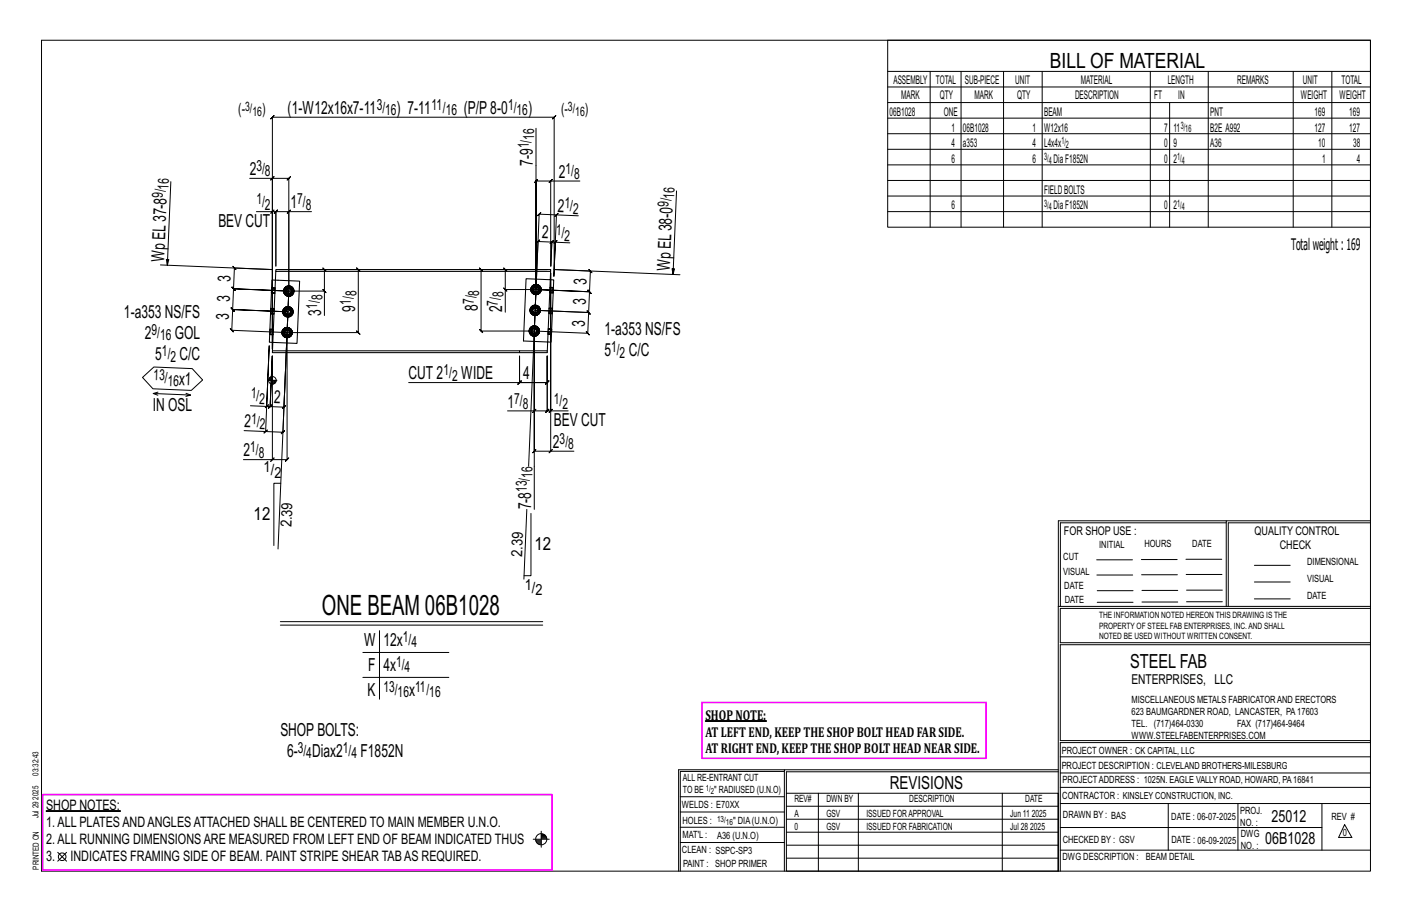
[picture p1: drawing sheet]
<svg xmlns="http://www.w3.org/2000/svg" width="432mm" height="279mm" viewBox="0 0 432 279" stroke-linecap="round" stroke-linejoin="round" font-family="sans-serif">
<path d="M215.7 220.3h18.7v.2h-18.7zM14.1 247.8h22.8v.2h-22.8z" fill="#000" stroke="#000" stroke-width=".31"/>
<g fill="none" stroke="#000" stroke-width=".31">
<path d="M12.7 12.3h406.4v254h-406.4zM271.5 12.3h147.6v57.2h-147.6zM163.9 39.2v49.3v-33.2l-.5 .5 1-1-.5 .5h4.5M271.5 21.8h147.6M271.5 26.6h147.6M271.5 31.4h147.6M271.5 36.1h147.6M284.5 21.8v47.7M293.9 21.8v47.7M306.9 21.8v47.7M318.7 21.8v47.7M351.8 21.8v47.7"/>
<path d="M357.7 31.4v38.1M369.5 21.8v47.7M395.5 21.8v47.7M407.3 21.8v47.7M52.2 55.5l-1 25.6-.3-1.8h.7l-.4 1.8M76.4 54.5h6.9v52.2v-42h-4.9M82.8 55l1-1zM83.3 54.5h5l-.5 .5 1-1-.5 .5v34.5M168.4 55.3l.5-.5-1 1zM177.3 55.3h-8.9v26M206.9 58.4l-1.1 25.5-.3-1.8 .8 .1-.5 1.7M271.5 40.9h147.6"/>
<path d="M271.5 45.6h147.6M271.5 50.4h147.6M271.5 55.2h147.6M271.5 59.9h147.6M83.3 64.7l-.5 .5 1-1zM83.3 64.7h1.1l-.5 .5 1-1-.5 .5v16.6v-16.6l-.5 .5 1-1-.5 .5h3.9M88.3 64.7l.5-.5-1 1zM95.3 64.7h-7v24.3M169.3 74.5l1-.9zM169.6 66.2l1.1-1zM169.8 74h-1l.5-.5-1.1 1 .6-.5-.3 7.3M170.2 65.7l-5.3-.2 .5-.5-1 .9 .5-.4-1.5 35.7"/>
<path d="M176.9 66l-6.7-.3-.8 18.8 .4-10.5 4.5 .2M271.5 64.7h147.6M49.1 81l34.2 1.4-11.6-.5-.5-.5 1 1-.5-.5-.3 6.4-.5-.5 1 1-.5-.5 16.9 .7-16.9-.7-.5-.5 1 1-.5-.5-.3 6.3-.4-.5 .9 1-.5-.5 17 .7-17-.7-.4-.5 .9 1-.5-.5-.2 6.4-.5-.6 1 1.1-.5-.5 16.9 .7M86.5 95.3h.5M86.7 94.7l.4 .2-.1 .4M86.8 89h.5M86.9 88.4l.5 .2-.1 .4M87 96.4l.5 .3M87 95.3l.1 .4-.4 .2M87.1 94.9l.2-.3-.3-.3a1.52 1.52 0 0 0 0 2.1l.3-.3-.2-.4M87.2 90.1l.5 .3M87.3 89l.1 .4-.5 .2"/>
<path d="M87.3 96.1l.4 .2-.2 .4 .6 .1M87.4 88.6l.2-.3-.4-.4a1.52 1.52 0 0 0 0 2.2l.4-.4-.2-.3M87.5 93.9l-.5 .4M87.6 89.7l.3 .2-.2 .5 .6 .1M87.7 96.3l.4 .1v.4l.5-.1M87.7 87.6l-.5 .3M87.9 89.9l.4 .1v.5l.6-.1M88.1 93.8l-.6 .1 .2 .5-.4 .2M88.1 94.3l.4 .1 .1-.5 .5 .4-.3 .3M88.3 87.5l-.6 .1 .2 .4-.3 .3M88.3 88h.4l.2-.4 .5 .3-.4 .4M88.3 89h10.9v7.4"/>
<path d="M88.3 89l-1.5 35.5 .6-.5-1.1 .9 .5-.4-4.2-.2 .5-.5-1 1 .5-.5 .7-15.4-.7 15.4 .5-.5-1 1 .5-.5-1-.1M88.3 89l-1.8 43.1 .5-.4-1 .9 .5-.5-5.3-.2M88.3 89l-3.3 78.8M88.5 94.4l.3 .2 .3 .7h.5l-.1 .6M88.6 93.9l-.5-.1v.5l-.4 .1M88.7 88l.3 .3 .3 .7h.5l-.1 .6M88.8 96.1l.3 .3-.5 .3-.1-.4-.4 .1M88.9 87.6l-.6-.1v.5h-.4M89 95.7l.5 .2-.4 .5M89 89.7l.4 .4-.5 .3-.2-.5-.4 .1M89.1 95.3l-.3 .8-.3 .2M89.1 94.3l.4 .4-.5 .2"/>
<path d="M89.3 89.4l.4 .2-.3 .5M89.3 89l-.3 .7-.3 .2M89.4 87.9l.3 .5-.4 .2M89.5 94.7l.1 .6M89.7 88.4l.1 .6M98.7 88.5l1 1zM99.2 89v-6.6l.5 .5-1-1 .5 .5h-13.8h24.2l-.5-.5 1 1-.5-.5v19.3l-.5-.5 1 1-.5-.5h-21.8M154 88l1 1zM154.5 95.4v-6.9h9.4l-2.2 54M154.5 88.5v-6.1l.5 .5-1-1 .5 .5h12.8h-20.2l-.5-.5 1 1-.5-.5v18.8l-.5-.5 1 1-.5-.5h16.3v24.4h-8.2M162.1 94.9h.5M162.2 94.3l.5 .2-.1 .4"/>
<path d="M162.4 88.5h.5M162.5 87.9l.5 .2-.1 .4M162.6 95.9l.5 .4M162.6 94.9l.1 .3-.5 .2M162.7 94.5l.2-.4-.3-.3a1.52 1.52 0 0 0 0 2.1l.3-.3-.2-.4M162.8 99.8l-.5 .3M162.8 89.6l.5 .3M162.9 88.5l.1 .4-.5 .2M162.9 95.6l.4 .2-.2 .5 .5 .1M163 88.1l.2-.3-.4-.4a1.52 1.52 0 0 0 0 2.2l.4-.4-.2-.3M163.1 93.4l-.5 .4M163.2 89.2l.3 .2-.2 .5 .6 .1"/>
<path d="M163.3 95.8l.3 .1v.5l.6-.1M163.3 87.1l-.5 .3M163.4 99.7l-.6 .1 .2 .5-.3 .2M163.5 89.4l.4 .1v.5l.6-.1M163.6 93.3l-.5 .1 .2 .5-.4 .2M163.6 93.8l.4 .1 .2-.5 .5 .4-.3 .3M163.9 87l-.6 .1 .2 .5-.3 .2M163.9 87.5l.4 .1 .2-.5 .5 .3-.4 .4M164 99.8l-.6-.1v.5l-.4 .1M164 93.9l.4 .2 .3 .8h.5l-.1 .5M164.2 93.4l-.6-.1v.5l-.3 .1M164.3 87.6l.3 .2 .3 .7h.5l-.1 .6"/>
<path d="M164.4 95.6l.3 .3-.5 .4-.2-.5-.4 .1M164.5 87.1l-.6-.1v.5l-.4 .1M164.6 95.2l.5 .2-.4 .5M164.6 89.2l.4 .4-.5 .3-.2-.5-.4 .1M164.7 94.9l-.3 .7-.4 .2M164.7 93.8l.4 .5-.5 .2M164.9 88.9l.4 .2-.3 .5M164.9 88.5l-.3 .7-.3 .2M165 87.4l.3 .5-.4 .2M165.1 94.3l.1 .6M165.3 87.9l.1 .6M168.5 81.3l.3-7.3 .5-.5-1.1 1 .6-.5-4.3-.2 .5-.5-1 1 .5-.5-1.1 27.4"/>
<path d="M169.5 82.4l11 .5-.4-.6 .9 1.1-.5-.5-.2 6.3-.5-.5 1 1-.5-.5-16.4-.7 16.4 .7-.5-.5 1 1-.5-.5-.3 6.3-.5-.5 1 1.1-.5-.6-16.4-.6 16.4 .6-.5-.5 1 1.1-.5-.6-.3 6.4-.4-.5 .9 1-.5-.5-16.3-.7M169.5 82.4l38.4 1.6M169.5 82.4v-46.6l.5-.5-1 1 .5-.5h-86.2l.5-.5-1 1 .5-.5v70.9M43.6 115.4l3.5-3.2 11.7 .5 3.2 3.5-3.5 3.1-11.7-.4zM48.3 119.9l-1.4 .4 1.4 .5M81.9 116.3h2.8M82.2 115.8v.5M82.5 115.5v.8M82.7 115.3v1M82.9 115.2v1.1M83.1 115.1v1.2M83.3 116.3v-7.4v31.6h-8.9"/>
<path d="M83.3 114.9v2.8M83.5 116.3v1.1M83.7 116.3v1.1M83.9 116.3v.9M84.1 116.3v.8M84.4 116.3v.5M86.3 101.7h.5M86.4 101.1l.4 .2v.4M86.7 102.7l.5 .4M86.8 101.7v.4l-.4 .1M86.8 101.3l.3-.4-.4-.3a1.52 1.52 0 0 0 0 2.1l.4-.3-.3-.3M87.1 102.4l.3 .2-.2 .5 .6 .1"/>
<path d="M87.2 100.3l-.5 .3M87.4 102.6l.4 .1v.5l.6-.1M87.8 100.1l-.6 .2 .2 .4-.3 .2M87.8 100.6l.4 .1 .2-.4 .5 .3-.4 .3M87.8 101.7v38.8l.5-.5-1 1 .5-.5h-4.5M88.2 100.7l.3 .2 .3 .8h.5l-.1 .5M88.4 100.3l-.6-.2v.5l-.4 .1M88.5 102.4l.4 .3-.5 .4-.2-.5-.4 .1M88.7 102.1l.5 .1-.3 .5M88.8 101.7l-.3 .7-.3 .2M88.9 100.6l.3 .5-.5 .2M89.2 101.1l.1 .6"/>
<path d="M158.4 117.4l1-1zM161.9 101.2h.5M162 100.6l.4 .2v.4M162.3 102.3l.5 .3M162.4 101.2v.4l-.4 .2M162.4 100.8l.3-.3-.4-.4a1.52 1.52 0 0 0 0 2.2l.4-.4-.3-.3M162.7 101.9l.3 .2-.2 .5 .6 .1M163 102.1l.4 .1v.5l.6-.1M163.4 100.2l.4 .1 .2-.5 .5 .3-.4 .4M163.8 100.3l.3 .2 .3 .7h.5l-.1 .6M164.1 101.9l.4 .4-.5 .3-.2-.5-.4 .1M164.3 101.6l.5 .2-.3 .5"/>
<path d="M164.4 101.2l-.3 .7-.3 .2M164.5 100.1l.3 .5-.5 .2M164.8 100.6l.1 .6M167.3 108.9v8l.5-.5-1 1 .5-.5h-8.4l.5-.5-1 1 .5-.5v-8v8h-33.9M167.3 108.9v8l.5-.5-1 1 .5-.5h-8.4M167.3 108.9v16.7l.5-.5-1 1 .5-.5h-3.9M167.3 108.9v16.7l-.5 .5 1-1-.5 .5h1.1M46.9 120.3l11.4 .5-1.5 .4M56.9 120.2l1.4 .6M76.6 124l5 .2 .7-18.5-1.1 26.2-6.6-.3M80.7 132.4l1.1-1zM81 124.7l1.1-.9z"/>
<path d="M163.9 125.1l-1 1zM167.9 138.4l1-1zM168.4 125.6l.5-.5-1 1zM168.4 137.9h-5l.5-.5-1 1 .5-.5v-36.7v54.5M173.7 125.6h-5.3v-42.1v54.4h7.1M82.8 141l1-1zM85.9 147.7h-2.2v19.1M161.1 155.7l-.9 21.3M162.4 157v19h-2.1M375 159.8h-50.7v25.6M375 159.2h-51.3l-.1 107.1M419.1 159.2h-44.1v26.2"/>
<path d="M419.1 159.8h-43.5v25.6M335.4 171.1h10.9M335.4 175.8h11M349 171h11M349.1 175.7h11M362.7 171h10.9M362.7 175.6h11M383.6 172.8h11M383.6 177.9h11M85.7 190h80.3M85.7 191.1h80.3M111 199.5h26.3"/>
<path d="M116.1 192.8v20.9M323.7 185.4h95.4M335.5 184.1h11M335.5 180.6h11M349.2 184h11M349.2 180.5h11M362.9 180.4h10.9M362.9 184h10.9M383.6 183.1h11M419.1 186h-94.9v10.5h94.9M419.1 197.1h-94.9v29.3h94.9v.6h-94.9v39.3M111 207.1h26.3"/>
<path d="M239.9 235.8h-31.9v30.5M239.9 235.3h-32.4v31M323.6 235.3h-83.7v31M323.6 235.9h-83.1v6.6M324.2 236.3h94.9M324.2 231.4h94.9M163.1 256.5h4.9M163.8 256.8h1.7M163.9 257.1h1.6M164 257.4h1.5M164.2 257.7h1.3M164.6 258h.9"/>
<path d="M165.5 256h1.6M165.5 254.1v4.9M165.5 255.1h1M165.5 255.7h1.5M165.5 256.3h1.7M165.5 255.4h1.3M208 252.9h31.9M208 257.5h31.9M208 243.6h31.9M208 248.2h31.9M240.5 242.5h83.1v23.8h-83.1zM240.5 258.4h83.1"/>
<path d="M240.5 254.4h83.1M240.5 250.4h83.1M240.5 246.5h83.1M250.3 242.5v23.8M262.5 242.5v23.8M306.5 242.5v23.8M324.2 253h80.1M324.2 245.6h94.9M324.2 259.9h94.9M324.2 240.7h94.9M357.3 245.6v14.3M378.6 245.6v14.3"/>
<path d="M404.3 245.6v14.3M411.2 252.1l2.2 3.9h-4zM17.7 260.5l2.7 2.8M20.4 260.5l-2.7 2.8M240.5 262.3h83.1"/>
<circle cx="83.3" cy="116.3" r="1.16"/>
<circle cx="165.5" cy="256.5" r="1.71"/>
<circle cx="19" cy="261.9" r="1.17"/>
</g>
<path d="M214.7 214.7h86.9v17.1h-86.9zM13 242.9h155.8v23.1h-155.8z" fill="none" stroke="#f0f" stroke-width=".5"/>
<path d="M83.2 85.6h1l-.8 19.1-1-.1zM84.3 83l-.1 2.6 7.4 .3-.8 19.1-7.4-.3-.1 2.5M84.4 82.4h84v.6h-84.1zM168.3 85.5l1 .1-.8 19-1-.1zM168.4 83l-.1 2.5-7.4-.3-.8 19 7.4 .3-.1 2.7M83.3 107.2h75.6v.6h-75.6zM158.9 107.2h8.5l-.1 .6h-8.4" fill="none" stroke="#000" stroke-width=".32"/>
<g fill="none" stroke="#000" stroke-width=".31" stroke-dasharray="2 1.4">
<path d="M82.7 95.9l1.1 .1zM82.7 95.9v-.2M82.7 95.4v.3l1.1 .1v.1M82.8 95.1v-.3h1.1l-.1 .4M82.8 94.8v-.3h1.1v.3M82.8 94.5v-.2l1.1 .1v.1M82.8 94.3l1.1 .1M83 89.6l1.1 .1zM83 89.6v-.2M83 89.1v.3h1.1v.2M83 88.8v-.4l1.1 .1v.3M83 88.4v-.2h1.1v.3"/>
<path d="M83 88.2l.1-.2h1v.2M83.1 88h1M83.8 95.5v-.3l-1-.1-.1 .3 1.1 .1v.3M84.1 89.1v-.3h-1.1v.3h1.1v.3M86.5 95.3l.1 .6zM86.5 95.3l.2 .6zM86.5 95.3l.8-1.3-.8 1.3 .8 1.3-.8-1.3h.5M86.6 94.7l-.1 .6zM86.6 95.9l.3 .6zM86.7 95.9l.4-.2-.1-.4M86.7 94.7l.4 .2-.1 .4M86.7 89l.1 .6z"/>
<path d="M86.8 89l.1 .6zM86.8 89l.8-1.3-.8 1.3 .8 1.3-.8-1.3h.5M86.8 88.4l-.1 .6zM86.8 89.6l.4 .5zM86.9 89.6l.5-.2-.1-.4M86.9 88.4l.5 .2-.1 .4M86.9 94.2l-.3 .5zM86.9 96.5l.5 .3zM86.9 94.2l.5-.3zM87 96.4l.5 .3zM87 96.4l.5 .3M87 94.3l.5-.4z"/>
<path d="M87 94.3l.5-.4M87.1 95.7l.6 .6M87.1 94.9l.6-.5M87.2 87.9l-.4 .5zM87.2 90.1l.5 .4zM87.2 87.9l.5-.4zM87.2 90.1l.5 .3zM87.2 90.1l.5 .3M87.2 87.9l.5-.3zM87.2 87.9l.5-.3M87.3 95.3l.1 .4zM87.3 96.6h1.5z"/>
<path d="M87.3 94h1.5zM87.3 94.6l-.3-.3-.5 1 .2-.6v1.2l.3 .5-.3-.5 .3 .5 .3-.3M87.4 94.9l-.1 .4zM87.4 95.7l.3 .3zM87.4 94.9l.3-.3zM87.4 89.4l.5 .5M87.4 88.6l.5-.6M87.4 96.8l.7 .1zM87.4 93.9l.7-.2zM87.5 89l.1 .4zM87.6 90.3h1.5zM87.6 87.7h1.5z"/>
<path d="M87.6 88.3l-.4-.4-.4 1.1 .1-.6v1.2l.3 .5-.3-.5 .3 .5 .4-.4M87.6 88.6l-.1 .4zM87.6 89.4l.3 .3zM87.6 88.6l.3-.3zM87.7 96.3l.4 .1v.4l-.6-.1 .6 .1-.6-.1zM87.7 96l.4 .1zM87.7 94.6l.4-.1zM87.7 90.5l.6 .1zM87.7 87.5l.6-.1zM87.9 89.9l.4 .1v.5l-.6-.1 .6 .1-.6-.1zM87.9 89.7l.4 .1zM87.9 88.3l.4-.1z"/>
<path d="M88.1 93.8l-.6 .1 .6-.1-.6 .1 .2 .5 .4-.1M88.1 96.9l.6-.1zM88.1 96.8l.5-.1zM88.1 96.8l.5-.1M88.1 96.4l.4-.1 .1 .4M88.1 96.1l.4-.1zM88.1 94.5l.4 .1zM88.1 93.8l.5 .1-.5-.1 .5 .1-.1 .5-.4-.1zM88.1 93.7l.6 .2zM88.3 87.5l-.6 .1 .6-.1-.6 .1 .2 .4h.4M88.3 90.6l.6-.1zM88.3 90.5l.6-.1z"/>
<path d="M88.3 90.5l.6-.1M88.3 90l.4-.1 .2 .5M88.3 89.8l.4-.1zM88.3 88.2l.4 .1zM88.3 87.5l.6 .1-.6-.1 .6 .1-.2 .4h-.4zM88.3 87.4l.6 .1zM88.5 96.3l.3-.2M88.5 96l.3-.3zM88.5 94.6l.3 .3zM88.5 94.4l.3 .2M88.6 96.7l.5-.3zM88.6 96.7l.5-.3"/>
<path d="M88.6 93.9l.5 .4zM88.6 93.9l.5 .4M88.7 96.8l.5-.3zM88.7 93.9l.5 .3zM88.7 89.9l.3-.2M88.7 89.7l.3-.3zM88.7 88.3l.3 .3zM88.7 88l.3 .3M88.8 94.9v.4zM88.8 94l.8 1.3zM88.8 95.3v.4zM88.9 90.4l.5-.3z"/>
<path d="M88.9 90.4l.5-.3M88.9 87.6l.5 .3zM88.9 87.6l.5 .3M88.9 90.5l.5-.4zM88.9 87.5l.5 .4zM89 95.7l.5 .2-.4 .5M89 94.9l.5-.2-.4-.4M89 88.6l.1 .4zM89.1 87.7l.7 1.3zM89.1 89l-.1 .4zM89.1 96.4l-.3-.3 .3-.8M89.1 94.3l-.3 .3 .3 .7h.5l-.1 .6"/>
<path d="M89.2 94.2l.3 .5zM89.3 89.4l.4 .2-.3 .5M89.3 88.6l.4-.2-.3-.5M89.4 90.1l-.4-.4 .3-.7M89.4 87.9l-.4 .4 .3 .7h.5l-.1 .6M89.4 87.9l.4 .5zM89.5 94.7l.1 .6zM89.5 94.7l.1 .6M89.5 95.9l-.3 .6zM89.6 95.3l-.8 1.3zM89.6 95.3l-.1 .6zM89.7 88.4l.1 .6z"/>
<path d="M89.7 88.4l.1 .6M89.8 89.6l-.4 .5zM89.8 88.4l.1 .6zM89.8 89l-.7 1.3zM89.9 89l-.1 .6zM162.1 94.9l.1 .6zM162.1 94.9l.1 .5zM162.1 94.9l.8-1.4-.8 1.4 .8 1.3-.8-1.3h.5M162.2 94.2l-.1 .7zM162.2 95.5l.3 .5zM162.2 95.4l.5-.2-.1-.3M162.2 94.3l.5 .2-.1 .4"/>
<path d="M162.3 88.5l.1 .6zM162.4 88.5l.1 .6zM162.4 88.5l.8-1.3-.8 1.3 .8 1.3-.8-1.3h.5M162.4 87.9l-.1 .6zM162.4 89.1l.4 .5zM162.5 89.1l.5-.2-.1-.4M162.5 87.9l.5 .2-.1 .4M162.5 93.7l-.3 .5zM162.5 96l.5 .3zM162.5 93.7l.5-.3zM162.6 95.9l.5 .4zM162.6 95.9l.5 .4"/>
<path d="M162.6 93.8l.5-.4zM162.6 93.8l.5-.4M162.6 99.9h1.5zM162.7 95.2l.6 .6M162.7 94.5l.6-.6M162.8 99.7l.6-.1zM162.8 87.4l-.4 .5zM162.8 89.6l.5 .4zM162.8 87.4l.5-.4zM162.8 89.6l.5 .3zM162.8 89.6l.5 .3M162.8 87.4l.5-.3z"/>
<path d="M162.8 87.4l.5-.3M162.9 94.9l.1 .3zM162.9 96.2h1.5zM162.9 93.5h1.5zM162.9 94.1l-.3-.3-.5 1.1 .1-.6v1.1l.4 .5-.4-.5 .4 .5 .3-.3M163 94.5l-.1 .4zM163 95.2l.3 .3zM163 94.5l.3-.3zM163 88.9l.5 .5M163 88.1l.5-.5M163 96.3l.6 .1zM163 93.4l.6-.1z"/>
<path d="M163.1 88.5l.1 .4zM163.2 89.8h1.5zM163.2 87.2h1.5zM163.2 87.8l-.4-.4-.4 1.1 .1-.6v1.2l.3 .5-.3-.5 .3 .5 .4-.4M163.2 88.1l-.1 .4zM163.2 88.9l.3 .3zM163.2 88.1l.3-.3zM163.3 95.8l.3 .1v.5l-.5-.1 .5 .1-.5-.1zM163.3 95.5l.3 .1zM163.3 94.2l.3-.1zM163.3 90l.6 .1zM163.3 87l.6-.1z"/>
<path d="M163.4 99.7l-.6 .1 .6-.1-.6 .1 .2 .5 .4-.1M163.4 99.7l.6 .1-.6-.1 .6 .1-.2 .5-.4-.1zM163.4 99.6l.6 .1zM163.5 89.4l.4 .1v.5l-.6-.1 .6 .1-.6-.1zM163.5 89.2l.4 .1zM163.5 87.8l.4-.1zM163.6 93.3l-.5 .1 .5-.1-.5 .1 .2 .5 .3-.1M163.6 96.4l.7-.1zM163.6 96.4l.6-.1zM163.6 96.4l.6-.1M163.6 95.9l.4-.1 .2 .5M163.6 95.6l.4-.1z"/>
<path d="M163.6 94.1l.4 .1zM163.6 93.3l.6 .1-.6-.1 .6 .1-.2 .5-.4-.1zM163.6 93.3l.7 .1zM163.9 87l-.6 .1 .6-.1-.6 .1 .2 .5 .4-.1M163.9 90.1l.6-.1zM163.9 90l.6-.1zM163.9 90l.6-.1M163.9 89.5l.4-.1 .2 .5M163.9 89.3l.4-.1zM163.9 87.7l.4 .1zM163.9 87l.6 .1-.6-.1 .6 .1-.2 .5-.4-.1zM163.9 86.9l.6 .1z"/>
<path d="M164 99.8l.5 .3zM164 99.8l.5 .3M164 99.7l.5 .4zM164 95.8l.4-.2M164 95.5l.3-.3zM164 94.2l.3 .3zM164 93.9l.4 .2M164.1 99.9l.8 1.3zM164.2 96.3l.5-.4zM164.2 96.3l.5-.4M164.2 93.4l.5 .4zM164.2 93.4l.5 .4"/>
<path d="M164.3 96.3l.5-.3zM164.3 93.4l.5 .3zM164.3 89.4l.3-.2M164.3 89.2l.3-.3zM164.3 87.8l.3 .3zM164.3 87.6l.3 .2M164.3 94.5l.1 .4zM164.4 93.5l.8 1.4zM164.4 94.9l-.1 .3zM164.5 89.9l.5-.3zM164.5 89.9l.5-.3M164.5 87.1l.5 .3z"/>
<path d="M164.5 87.1l.5 .3M164.5 90l.5-.4zM164.5 87l.5 .4zM164.6 95.2l.5 .2-.4 .5M164.6 94.5l.5-.2-.4-.5M164.6 88.1l.1 .4zM164.7 87.2l.7 1.3zM164.7 88.5l-.1 .4zM164.7 95.9l-.3-.3 .3-.7M164.7 93.8l-.3 .3 .3 .8h.5l-.1 .5M164.8 93.7l.3 .5zM164.9 88.9l.4 .2-.3 .5"/>
<path d="M164.9 88.1l.4-.2-.3-.5M165 89.6l-.4-.4 .3-.7M165 87.4l-.4 .4 .3 .7h.5l-.1 .6M165 87.4l.4 .5zM165.1 94.3l.1 .6zM165.1 94.3l.1 .6M165.1 95.5l-.3 .5zM165.1 94.2l.1 .7zM165.2 94.9l-.8 1.3zM165.2 94.9l-.1 .6zM165.3 87.9l.1 .6zM165.3 87.9l.1 .6"/>
<path d="M165.4 89.1l-.4 .5zM165.4 87.9l.1 .6zM165.4 88.5l-.7 1.3zM165.5 88.5l-.1 .6zM167.9 94.7v.3l1 .1 .1-.4h-1.1v-.3M167.9 94.2l1.1 .1zM168.1 88.4v.3h1.1v-.3h-1.1l.1-.3M168.2 87.8l1 .1zM168.9 95.9l-1.1-.1M168.9 95.7v.2l-1.1-.1v-.2M168.9 95.4v.3l-1.1-.1 .1-.2M168.9 95.1v.3h-1v-.4"/>
<path d="M169 94.7v-.2l-1.1-.1v-.2M169 94.3v.2M169.2 89.5h-1.1M169.2 89.3v.2h-1.1v-.2M169.2 89.1v.2h-1.1v-.3M169.2 88.7v.4l-1.1-.1v-.3M169.2 88.4v-.3h-1v-.2M169.2 87.9v.2M82.5 102.2l1 .2zM82.5 102.2v-.1M82.5 101.8v.3h1v.2M82.5 101.4v-.3l1.1 .1v.3"/>
<path d="M82.5 101.1v-.3l1.1 .1v.3M82.5 100.8v-.1h1.1v.2M82.5 100.7h1.1M83.6 101.8v-.3l-1.1-.1v.4h1.1l-.1 .3M86.2 101.7l.1 .6zM86.3 101.7l.1 .5zM86.3 101.7l.7-1.4-.7 1.4 .7 1.3-.7-1.3h.5M86.3 101.1l-.1 .6zM86.3 102.3l.4 .5zM86.4 102.2l.4-.1v-.4M86.4 101.1l.4 .2v.4M86.7 100.5l-.4 .6z"/>
<path d="M86.7 102.8l.5 .3zM86.7 100.5l.5-.3zM86.7 102.7l.5 .4zM86.7 102.7l.5 .4M86.7 100.6l.5-.3zM86.7 100.6l.5-.3M86.8 102.1l.6 .5M86.8 101.3l.6-.6M87 101.7l.1 .4zM87 103h1.6zM87 100.3h1.6zM87.1 100.9l-.4-.3-.4 1.1 .1-.6v1.1l.3 .5-.3-.5 .3 .5 .4-.3"/>
<path d="M87.1 101.3l-.1 .4zM87.1 102.1l.3 .3zM87.1 101.3l.3-.3zM87.2 103.1l.6 .2zM87.2 100.2l.6-.1zM87.4 102.6l.4 .1v.5l-.6-.1 .6 .1-.6-.1zM87.4 102.4l.4 .1zM87.4 101l.4-.1zM87.8 100.1l-.6 .2 .6-.2-.6 .2 .2 .4 .4-.1M87.8 103.3l.6-.2zM87.8 103.2l.6-.1zM87.8 103.2l.6-.1"/>
<path d="M87.8 102.7l.4-.1 .2 .5M87.8 102.5l.4-.1zM87.8 100.9l.4 .1zM87.8 100.1l.6 .2-.6-.2 .6 .2-.2 .4-.4-.1zM87.8 100.1l.6 .1zM88.2 102.6l.3-.2M88.2 102.4l.3-.3zM88.2 101l.3 .3zM88.2 100.7l.3 .2M88.4 103.1l.5-.4zM88.4 103.1l.5-.4M88.4 100.3l.5 .3z"/>
<path d="M88.4 100.3l.5 .3M88.4 103.1l.5-.3zM88.4 100.2l.5 .3zM88.5 101.3l.1 .4zM88.6 100.3l.7 1.4zM88.6 101.7l-.1 .4zM88.7 102.1l.5 .1-.3 .5M88.7 101.3l.5-.2-.3-.5M88.9 102.7l-.4-.3 .3-.7M88.9 100.6l-.4 .3 .3 .8h.5l-.1 .5M88.9 100.5l.4 .6zM89.2 101.1l.1 .6z"/>
<path d="M89.2 101.1l.1 .6M89.3 102.3l-.4 .5zM89.3 101.1l.1 .6zM89.3 101.7l-.7 1.3zM89.4 101.7l-.1 .6zM161.8 101.2l.1 .6zM161.9 101.2l.1 .6zM161.9 101.2l.7-1.3-.7 1.3 .7 1.3-.7-1.3h.5M161.9 100.6l-.1 .6zM161.9 101.8l.4 .5zM162 101.8l.4-.2v-.4M162 100.6l.4 .2v.4"/>
<path d="M162.3 100.1l-.4 .5zM162.3 102.3l.5 .4zM162.3 100.1l.5-.4zM162.3 102.3l.5 .3zM162.3 102.3l.5 .3M162.3 100.1l.5-.3zM162.3 100.1l.5-.3M162.4 101.6l.6 .5M162.4 100.8l.6-.5M162.6 101.2l.1 .4zM162.6 102.5h1.5zM162.7 100.5l-.4-.4-.4 1.1 .1-.6v1.2l.3 .5-.3-.5 .3 .5 .4-.4"/>
<path d="M162.7 100.8l-.1 .4zM162.7 101.6l.3 .3zM162.7 100.8l.3-.3zM162.8 102.7l.6 .1zM163 102.1l.4 .1v.5l-.6-.1 .6 .1-.6-.1zM163 101.9l.4 .1zM163 100.5l.4-.1zM163.4 102.8l.6-.1zM163.4 102.7l.6-.1zM163.4 102.7l.6-.1M163.4 102.2l.4-.1 .2 .5M163.4 102l.4-.1z"/>
<path d="M163.4 100.4l.4 .1zM163.8 102.1l.3-.2M163.8 101.9l.3-.3zM163.8 100.5l.3 .3zM163.8 100.3l.3 .2M164 102.6l.5-.3zM164 102.6l.5-.3M164 102.7l.5-.4zM164.1 100.8l.1 .4zM164.2 101.2l-.1 .4zM164.3 101.6l.5 .2-.3 .5M164.3 100.8l.5-.2-.3-.5"/>
<path d="M164.5 102.3l-.4-.4 .3-.7M164.5 100.1l-.4 .4 .3 .7h.5l-.1 .6M164.5 100.1l.4 .5zM164.8 100.6l.1 .6zM164.8 100.6l.1 .6M164.9 101.8l-.4 .5zM164.9 100.6l.1 .6zM164.9 101.2l-.8 1.3zM165 101.2l-.1 .6zM167.6 101v.4h1.1v-.3l-1.1-.1v-.2M167.6 100.5l1.1 .1zM168.6 102.2h-1"/>
<path d="M168.7 102l-.1 .2h-1v-.2M168.7 101.7v.3h-1.1v-.3M168.7 101.4v.3h-1.1v-.3M168.7 101.1v-.3h-1.1v-.2M168.7 100.6v.2"/>
</g>
<text font-size="8.6" x="98.4" y="188.1">ONE BEAM 06B1028</text>
<text font-size="6.4" x="321.1" y="20.7">BILL OF MATERIAL</text>
<text font-size="5.9" x="345.6" y="204.1">STEEL FAB</text>
<g font-size="5.5">
<text x="87.9" y="34.8">(1-W12x16x7-11</text>
<text x="121.3" y="34.8">) 7-11</text>
<text x="141.9" y="34.8">(P/P8-0</text>
<text x="161.5" y="34.8">)</text>
<text x="76.4" y="53.5">2</text>
<text x="162.9" y="50.6" transform="rotate(-90 162.9 50.6)">7-9</text>
<text x="170.9" y="54.3">2</text>
<text x="88.9" y="63.7">1</text>
<text x="170.5" y="64.7" transform="rotate(2 170.5 64.7)">2</text>
<text x="66.8" y="69.2">BEV CUT</text>
<text x="165.7" y="72.9" transform="rotate(2 165.7 72.9)">2</text>
<text x="50.2" y="80" transform="rotate(-88 50.2 80)">WpEL37-8</text>
<text x="204.9" y="82.8" transform="rotate(-88 204.9 82.8)">WpEL38-0</text>
<text x="70.5" y="86.1" transform="rotate(-88 70.5 86.1)">3</text>
<text x="179.4" y="87" transform="rotate(-88 179.4 87)">3</text>
<text x="70.2" y="92.4" transform="rotate(-88 70.2 92.4)">3</text>
<text x="108.6" y="95.2" transform="rotate(-90 108.6 95.2)">9</text>
<text x="146.1" y="95" transform="rotate(-90 146.1 95)">8</text>
<text x="153.5" y="95.4" transform="rotate(-90 153.5 95.4)">2</text>
<text x="179.1" y="93.3" transform="rotate(-88 179.1 93.3)">3</text>
<text x="37.9" y="97.1">1-a353 NS/FS</text>
<text x="70" y="97.8" transform="rotate(-88 70 97.8)">3</text>
<text x="98.2" y="96.4" transform="rotate(-90 98.2 96.4)">3</text>
<text x="178.8" y="99.9" transform="rotate(-88 178.8 99.9)">3</text>
<text x="44.3" y="103.6">2</text>
<text x="53.5" y="103.6">GOL</text>
<text x="184.8" y="102.4">1-a353 NS/FS</text>
<text x="47.5" y="110.1">5</text>
<text x="54.9" y="110.1">C/C</text>
<text x="184.8" y="108.9">5</text>
<text x="192.3" y="108.9">C/C</text>
<text x="54.7" y="117.6" transform="rotate(2 54.7 117.6)">x1</text>
<text x="125" y="116">CUT 2</text>
<text x="141" y="116">WIDE</text>
<text x="160" y="116">4</text>
<text x="46.7" y="125.7">IN OSL</text>
<text x="83.7" y="123.3" transform="rotate(2 83.7 123.3)">2</text>
<text x="155.2" y="124.6">1</text>
<text x="74.7" y="130.6" transform="rotate(2 74.7 130.6)">2</text>
<text x="169.4" y="130.1">BEV CUT</text>
<text x="169.1" y="136.9">2</text>
<text x="74.4" y="139.5">2</text>
<text x="162.4" y="155.7" transform="rotate(-90 162.4 155.7)">7-8</text>
<text x="77.6" y="159">12</text>
<text x="163.4" y="168.2">12</text>
<text x="111.4" y="197.5">W</text>
<text x="117.2" y="197.5">12x</text>
<text x="112.6" y="205.1">F</text>
<text x="117.2" y="205.1">4x</text>
<text x="112.4" y="212.7">K</text>
<text x="125.1" y="212.7">x</text>
<text x="85.7" y="224.9">SHOPBOLTS:</text>
<text x="87.8" y="231.4">6-</text>
<text x="95.4" y="231.4">Diax2</text>
<text x="110.2" y="231.4">F1852N</text>
<text x="272.2" y="241.1">REVISIONS</text>
</g>
<g font-size="5.1">
<text x="388.9" y="251.3">25012</text>
<text x="386.9" y="258.1">06B1028</text>
</g>
<text font-size="4.9" x="394.8" y="76.4">Totalweight : 169</text>
<g font-size="4.7">
<text x="72.9" y="35">(-</text>
<text x="80.1" y="35">)</text>
<text x="115.2" y="33.6">3/</text>
<text x="117.8" y="35.3">16</text>
<text x="132" y="33.6">11/</text>
<text x="136.3" y="35.3">16</text>
<text x="155.4" y="33.6">1/</text>
<text x="158" y="35.3">16</text>
<text x="171.6" y="35">(-</text>
<text x="178.9" y="35">)</text>
<text x="161.7" y="45.3" transform="rotate(-90 161.7 45.3)">1/</text>
<text x="163.3" y="42.7" transform="rotate(-90 163.3 42.7)">16</text>
<text x="78.4" y="52.3">3/</text>
<text x="81" y="53.9">8</text>
<text x="173" y="53.1">1/</text>
<text x="51.6" y="57.9" transform="rotate(-88 51.6 57.9)">16</text>
<text x="175.6" y="54.8">8</text>
<text x="49.8" y="60.5" transform="rotate(-88 49.8 60.5)">9/</text>
<text x="78.4" y="62.5">1/</text>
<text x="81" y="64.1">2</text>
<text x="90.9" y="62.5">7/</text>
<text x="93.5" y="64.1">8</text>
<text x="172.6" y="63.6" transform="rotate(2 172.6 63.6)">1/</text>
<text x="175.1" y="65.3" transform="rotate(2 175.1 65.3)">2</text>
<text x="204.4" y="63.3" transform="rotate(-88 204.4 63.3)">9/</text>
<text x="206.2" y="60.8" transform="rotate(-88 206.2 60.8)">16</text>
<text x="170" y="71.8" transform="rotate(2 170 71.8)">1/</text>
<text x="172.5" y="73.6" transform="rotate(2 172.5 73.6)">2</text>
<text x="97" y="94.4" transform="rotate(-90 97 94.4)">1/</text>
<text x="98.6" y="91.8" transform="rotate(-90 98.6 91.8)">8</text>
<text x="107.3" y="93.2" transform="rotate(-90 107.3 93.2)">1/</text>
<text x="109" y="90.6" transform="rotate(-90 109 90.6)">8</text>
<text x="144.9" y="93" transform="rotate(-90 144.9 93)">7/</text>
<text x="146.5" y="90.3" transform="rotate(-90 146.5 90.3)">8</text>
<text x="152.3" y="93.4" transform="rotate(-90 152.3 93.4)">7/</text>
<text x="153.9" y="90.8" transform="rotate(-90 153.9 90.8)">8</text>
<text x="46.4" y="102.4">9/</text>
<text x="49" y="104">16</text>
<text x="186.9" y="107.6">1/</text>
<text x="49.5" y="108.9">1/</text>
<text x="52.2" y="110.5">2</text>
<text x="189.5" y="109.3">2</text>
<text x="46.9" y="116.1" transform="rotate(2 46.9 116.1)">13/</text>
<text x="51.2" y="117.9" transform="rotate(2 51.2 117.9)">16</text>
<text x="135.6" y="114.7">1/</text>
<text x="138.2" y="116.4">2</text>
<text x="76.7" y="121.8" transform="rotate(2 76.7 121.8)">1/</text>
<text x="79.2" y="123.6" transform="rotate(2 79.2 123.6)">2</text>
<text x="157.3" y="123.4">7/</text>
<text x="159.9" y="125">8</text>
<text x="169.4" y="123.4">1/</text>
<text x="172" y="125">2</text>
<text x="76.8" y="129.5" transform="rotate(2 76.8 129.5)">1/</text>
<text x="79.3" y="131.3" transform="rotate(2 79.3 131.3)">2</text>
<text x="171.1" y="135.7">3/</text>
<text x="173.8" y="137.4">8</text>
<text x="76.5" y="138.3">1/</text>
<text x="79.1" y="139.9">8</text>
<text x="80.6" y="144.4">1/</text>
<text x="83.9" y="146.1">2</text>
<text x="162.8" y="146" transform="rotate(-90 162.8 146)">16</text>
<text x="161.1" y="150.4" transform="rotate(-90 161.1 150.4)">13/</text>
<text x="89.2" y="161.2" transform="rotate(-88 89.2 161.2)">2.39</text>
<text x="159.7" y="170.2" transform="rotate(-88 159.7 170.2)">2.39</text>
<text x="160.5" y="180.3">1/</text>
<text x="163.7" y="182">2</text>
<text x="123.2" y="196.3">1/</text>
<text x="125.8" y="197.9">4</text>
<text x="121.1" y="203.9">1/</text>
<text x="123.7" y="205.5">4</text>
<text x="117.2" y="211.5">13/</text>
<text x="121.6" y="213.2">16</text>
<text x="126.9" y="211.5">11/</text>
<text x="131.3" y="213.2">16</text>
<text x="91.1" y="230.1">3/</text>
<text x="93.7" y="231.8">4</text>
<text x="104.8" y="230.1">1/</text>
<text x="107.5" y="231.8">4</text>
</g>
<g font-size="4.4">
<text x="215.7" y="220.2">SHOPNOTE:</text>
<text x="215.7" y="225.2">ATLEFTEND, KEEPTHESHOPBOLTHEADFARSIDE.</text>
<text x="215.7" y="230.2">ATRIGHTEND, KEEPTHESHOPBOLTHEADNEARSIDE.</text>
<text x="14.1" y="247.6">SHOP NOTES:</text>
<text x="14.1" y="252.8">1.ALL PLATESANDANGLESATTACHED SHALL BE CENTERED TO MAIN MEMBER U.N.O.</text>
<text x="14.1" y="263.3">3.</text>
<text x="14.1" y="258.1">2.ALL RUNNING DIMENSIONSARE MEASURED FROM LEFT END OF BEAM INDICATED THUS</text>
<text x="21.5" y="263.3">INDICATES FRAMING SIDE OF BEAM. PAINT STRIPE SHEAR TABAS REQUIRED.</text>
</g>
<text font-size="4.2" x="346" y="209.1">ENTERPRISES, LLC</text>
<g font-size="4">
<text x="75" y="33.9">3/</text>
<text x="77.2" y="35.3">16</text>
<text x="173.7" y="33.9">3/</text>
<text x="175.9" y="35.3">16</text>
</g>
<g font-size="3.7">
<text x="273.2" y="25.6">ASSEMBLY</text>
<text x="286.2" y="25.6">TOTAL</text>
<text x="295.1" y="25.6">SUB-PIECE</text>
<text x="310.4" y="25.6">UNIT</text>
<text x="330.5" y="25.6">MATERIAL</text>
<text x="357.1" y="25.6">LENGTH</text>
<text x="378.3" y="25.6">REMARKS</text>
<text x="398.4" y="25.6">UNIT</text>
<text x="410.2" y="25.6">TOTAL</text>
<text x="272.1" y="35.5">06B1028</text>
<text x="275.6" y="30.4">MARK</text>
<text x="287.4" y="30.4">QTY</text>
<text x="288.6" y="35.5">ONE</text>
<text x="298" y="30.4">MARK</text>
<text x="311" y="30.4">QTY</text>
<text x="319.3" y="35.5">BEAM</text>
<text x="328.7" y="30.4">DESCRIPTION</text>
<text x="353" y="30.4">FT</text>
<text x="360.3" y="30.4">IN</text>
<text x="370.1" y="35.5">PNT</text>
<text x="397.8" y="30.4">WEIGHT</text>
<text x="402" y="35.5">169</text>
<text x="409.6" y="30.4">WEIGHT</text>
<text x="412.6" y="35.5">169</text>
<text x="290.9" y="40.2">1</text>
<text x="294.5" y="40.2">06B1028</text>
<text x="315.8" y="40.2">1</text>
<text x="319.3" y="40.2">W12x16</text>
<text x="356" y="40.2">7</text>
<text x="358.9" y="40.2">11</text>
<text x="370.1" y="40.2">B2E A992</text>
<text x="402" y="40.2">127</text>
<text x="412.6" y="40.2">127</text>
<text x="290.9" y="45">4</text>
<text x="294.5" y="45">a353</text>
<text x="315.8" y="45">4</text>
<text x="319.3" y="45">L4x4x</text>
<text x="356" y="45">0</text>
<text x="358.9" y="45">9</text>
<text x="370.1" y="45">A36</text>
<text x="403.2" y="45">10</text>
<text x="413.8" y="45">38</text>
<text x="290.9" y="49.7">6</text>
<text x="315.8" y="49.7">6</text>
<text x="322.2" y="49.7">DiaF1852N</text>
<text x="356" y="49.7">0</text>
<text x="358.9" y="49.7">2</text>
<text x="404.3" y="49.7">1</text>
<text x="415" y="49.7">4</text>
<text x="319.3" y="59.3">FIELDBOLTS</text>
<text x="290.9" y="64">6</text>
<text x="322.2" y="64">DiaF1852N</text>
<text x="356" y="64">0</text>
<text x="358.9" y="64">2</text>
<text x="325.3" y="163.4">FOR SHOP USE :</text>
<text x="383.7" y="163.4">QUALITY CONTROL</text>
<text x="391.4" y="167.8">CHECK</text>
</g>
<g font-size="3.1">
<text x="361.1" y="39.4">3/</text>
<text x="362.5" y="40.5">16</text>
<text x="324.6" y="44.1">1/</text>
<text x="326" y="45.3">2</text>
<text x="319.3" y="48.9">3/</text>
<text x="320.7" y="50">4</text>
<text x="360" y="48.9">1/</text>
<text x="361.4" y="50">4</text>
<text x="319.3" y="63.2">3/</text>
<text x="320.7" y="64.3">4</text>
<text x="360" y="63.2">1/</text>
<text x="361.4" y="64.3">4</text>
<text x="336.2" y="167.4">INITIAL</text>
<text x="350" y="167.1">HOURS</text>
<text x="364.6" y="167.2">DATE</text>
<text x="325.2" y="171.3">CUT</text>
<text x="399.8" y="172.8">DIMENSIONAL</text>
<text x="325.1" y="175.8">VISUAL</text>
<text x="399.8" y="177.9">VISUAL</text>
<text x="325.5" y="180">DATE</text>
<text x="325.7" y="184.4">DATE</text>
<text x="399.8" y="183.1">DATE</text>
<text x="346" y="215">MISCELLANEOUS METALS FABRICATORAND ERECTORS</text>
<text x="346" y="218.6">623 BAUMGARDNER ROAD, LANCASTER, PA17603</text>
<text x="346" y="225.8">WWW.STEELFABENTERPRISES.COM</text>
<text x="346" y="222.2">TEL. (717)464-0330</text>
<text x="378.3" y="222.2">FAX (717)464-9464</text>
<text x="324.7" y="230.5">PROJECT OWNER : CK CAPITAL, LLC</text>
<text x="208.8" y="238.8">ALL RE-ENTRANT CUT</text>
<text x="324.7" y="235.1">PROJECT DESCRIPTION : CLEVELAND BROTHERS-MILESBURG</text>
<text x="324.9" y="239.5">PROJECTADDRESS : 1025N. EAGLE VALLY ROAD, HOWARD, PA16841</text>
<text x="208.8" y="242.5">TO BE</text>
<text x="218.4" y="242.5">&quot; RADIUSED (U.N.O)</text>
<text x="242.9" y="245.3">REV#</text>
<text x="252.7" y="245.3">DWN BY</text>
<text x="278.1" y="245.3">DESCRIPTION</text>
<text x="313.5" y="245.3">DATE</text>
<text x="324.9" y="244.2">CONTRACTOR : KINSLEY CONSTRUCTION, INC.</text>
<text x="208.5" y="247">WELDS : E70XX</text>
<text x="208.7" y="251.7">HOLES :</text>
<text x="224.2" y="251.8">&quot; DIA(U.N.O)</text>
<text x="242.9" y="249.9">A</text>
<text x="252.7" y="249.9">GSV</text>
<text x="264.9" y="249.9">ISSUED FORAPPROVAL</text>
<text x="309" y="249.9">Jun 11</text>
<text x="315.5" y="249.9">2025</text>
<text x="325.1" y="250">DRAWN BY : BAS</text>
<text x="358.2" y="250.5">DATE : 06-07-2025</text>
<text x="379.3" y="248.9">PROJ.</text>
<text x="407.2" y="250.5">REV #</text>
<text x="208.7" y="256.3">MAT'L :</text>
<text x="219.3" y="256.4">A36 (U.N.O)</text>
<text x="242.9" y="253.8">0</text>
<text x="252.7" y="253.8">GSV</text>
<text x="264.9" y="253.8">ISSUED FOR FABRICATION</text>
<text x="309" y="253.8">Jul 28</text>
<text x="315" y="253.8">2025</text>
<text x="325" y="257.6">CHECKED BY : GSV</text>
<text x="358.3" y="257.7">DATE : 06-09-2025</text>
<text x="379.3" y="252.5">NO. :</text>
<text x="379.5" y="255.9">DWG</text>
<text x="410.6" y="255.5">0</text>
<text x="208.6" y="260.7">CLEAN : SSPC-SP3</text>
<text x="324.9" y="262.9">DWG DESCRIPTION :</text>
<text x="350.4" y="263">BEAM DETAIL</text>
<text x="379.5" y="259.5">NO. :</text>
<text x="208.9" y="265">PAINT : SHOP PRIMER</text>
</g>
<g font-size="2.7">
<text x="336.1" y="189">THE INFORMATION NOTED HEREON THIS DRAWING IS THE</text>
<text x="336.1" y="195.4">NOTED BE USED WITHOUT WRITTEN CONSENT.</text>
<text x="336.1" y="192.2">PROPERTY OF STEEL FAB ENTERPRISES, INC.AND SHALL</text>
</g>
<g font-size="2.6">
<text x="215.9" y="241.8">1/</text>
<text x="217.4" y="242.7">2</text>
<text x="219.3" y="251.1">13/</text>
<text x="222" y="252.1">16</text>
</g>
<g font-size="2.5">
<text x="11.7" y="237.1" transform="rotate(-90 11.7 237.1)">03:32:43</text>
<text x="11.8" y="244.4" transform="rotate(-90 11.8 244.4)">2025</text>
<text x="11.8" y="250.1" transform="rotate(-90 11.8 250.1)">Jul 29</text>
<text x="11.9" y="265.8" transform="rotate(-90 11.9 265.8)">PRINTED ON</text>
</g>
</svg>
